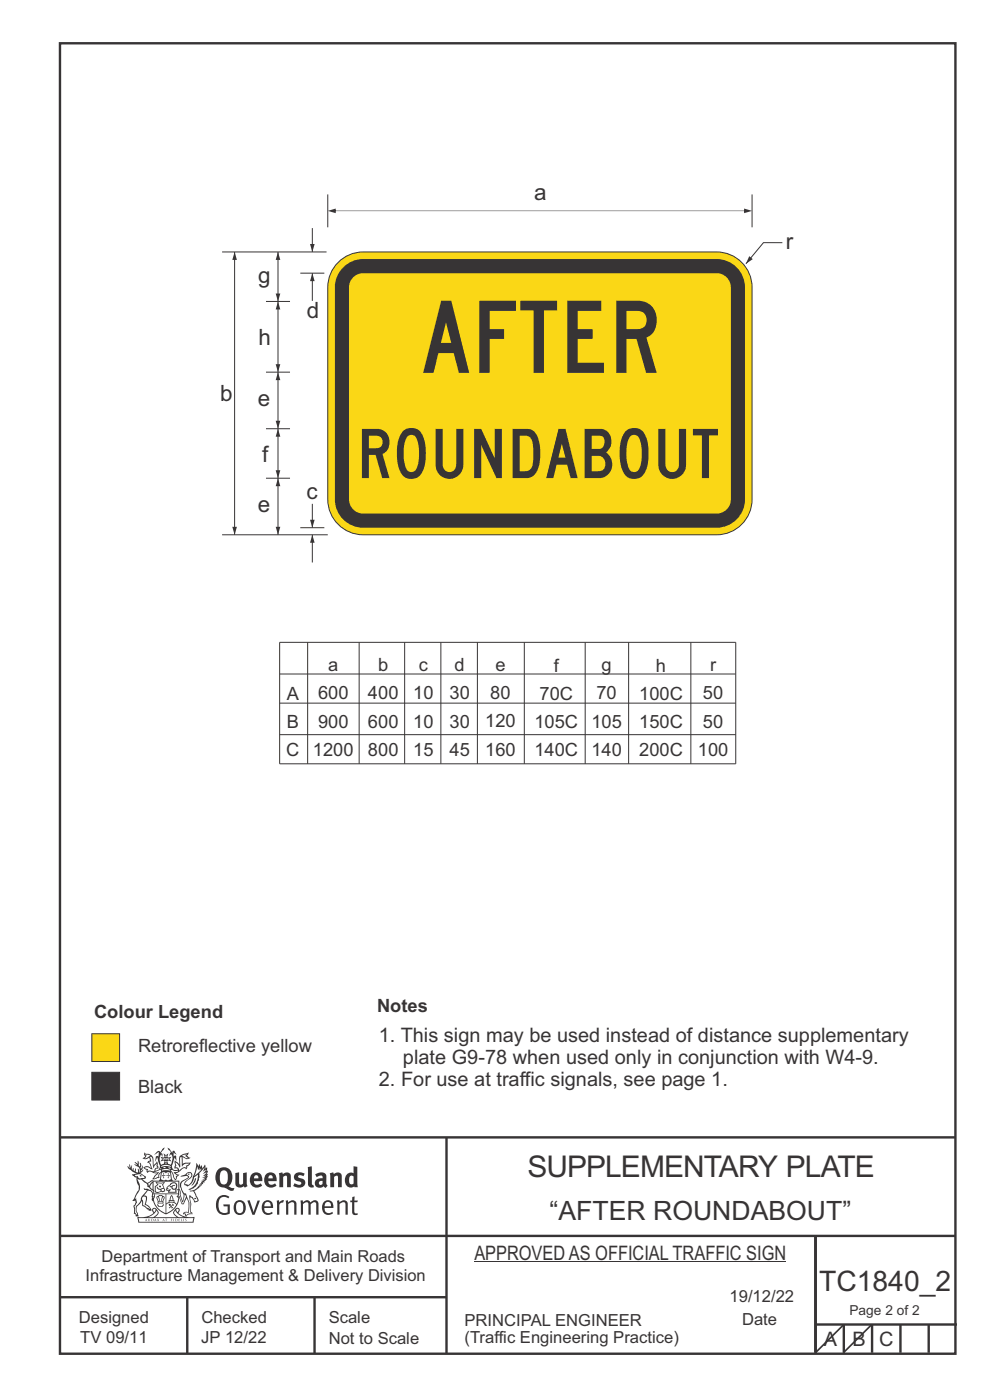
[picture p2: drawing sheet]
<svg xmlns="http://www.w3.org/2000/svg" width="210mm" height="297mm" viewBox="0 0 210 297" stroke-linecap="round" stroke-linejoin="round" font-family="sans-serif">
<g fill="none" stroke="#373435" stroke-width=".51">
<path d="M12.7 9.2h190v278h-190zM12.7 241.3h190M94.7 241.4v45.8M12.7 275.2h82M12.7 262.2h190.1M39.7 275.2v12M66.7 275.2v12M173 262.1v24.9M173 281h30M179 281v6M185 281v6M191 281v6"/>
<path d="M197 281v6"/>
</g>
<path d="M19.5 227.5h5.9v5.9h-5.9z" fill-rule="evenodd" fill="#373435" stroke="#373435" stroke-width=".21"/>
<path d="M19.5 219.3h5.9v5.9h-5.9z" fill-rule="evenodd" fill="#fad716" stroke="#373435" stroke-width=".21"/>
<path d="M179 281l-6 6M184.9 281l-6 6" fill="none" stroke="#373435" stroke-width=".35"/>
<g fill="#373435">
<path d="M47 248.4a2.55 2.55 0 0 0 0 2.7l.3 .2a.81 .81 0 0 0 1-1v-.5a1.04 1.04 0 0 0-1.1-1.5zM46.3 248.1a1.82 1.82 0 0 1 2.1-.2 1.82 1.82 0 0 1 .9 1.8 2.29 2.29 0 0 1-.8 2l.7 .3h.5l-.2 .6a2.87 2.87 0 0 1-2-.7 2.12 2.12 0 0 1-1.7-3.1z" fill-rule="evenodd"/>
<path d="M49.9 248.9l.8-.2v2a.46 .46 0 0 0 .3 .6 .46 .46 0 0 0 .6-.3v-2.1l.7-.2v2.4l.2 .5-.5 .3-.3-.3a1.02 1.02 0 0 1-1.2 .3 1.02 1.02 0 0 1-.6-1.1z" fill-rule="evenodd"/>
<path d="M54 249.5l-.1 .5h.9a.49 .49 0 0 0-.2-.6 .49 .49 0 0 0-.6 .1zM53.4 249.1a1.34 1.34 0 0 1 1.6-.2 1.34 1.34 0 0 1 .6 1.5v.2h-1.7a.77 .77 0 0 0 .5 .8 .77 .77 0 0 0 .9-.4l.3 .5a1.59 1.59 0 0 1-2 .2 1.59 1.59 0 0 1-.5-2.1z" fill-rule="evenodd"/>
<path d="M57 249.5l-.1 .5h1a.49 .49 0 0 0-.2-.6 .49 .49 0 0 0-.7 .1zM56.4 249.1a1.34 1.34 0 0 1 1.6-.2 1.34 1.34 0 0 1 .7 1.5v.2h-1.8a.77 .77 0 0 0 .5 .8 .77 .77 0 0 0 .9-.4l.4 .5a1.59 1.59 0 0 1-2.1 .2 1.59 1.59 0 0 1-.5-2.1z" fill-rule="evenodd"/>
<path d="M59.2 248.9l.7-.2 .1 .4a.95 .95 0 0 1 1-.3 .95 .95 0 0 1 .7 .8v2.3h-.8v-2.3a.46 .46 0 0 0-.8 .1v2.2h-.8z" fill-rule="evenodd"/>
<path d="M62.6 249.1a1.75 1.75 0 0 1 2-.1l-.2 .5-.6-.2a.43 .43 0 0 0-.6 .3l.4 .3a1.04 1.04 0 0 1 1.2 1.1 1.04 1.04 0 0 1-1.4 1l-1.2-.4 .3-.6 1 .4 .4-.4a.88 .88 0 0 0-1-.5l-.4-.2-.1-.4z" fill-rule="evenodd"/>
<path d="M65.3 247.6l.8-.2 .1 3.8 .3 .2 .1 .4a.88 .88 0 0 1-1 0 .88 .88 0 0 1-.3-1z" fill-rule="evenodd"/>
<path d="M67.8 250.6a.43 .43 0 0 0-.1 .7 .43 .43 0 0 0 .7-.1v-.7zM66.8 249.1a1.7 1.7 0 0 1 2.4 .1v1.9l.3 .4-.4 .5-.5-.4a1.03 1.03 0 0 1-1.7-.1 1.03 1.03 0 0 1 .8-1.5h.7v-.4a.8 .8 0 0 0-1.2 .1z" fill-rule="evenodd"/>
<path d="M70 248.9l.7-.2 .1 .4a.95 .95 0 0 1 1-.3 .95 .95 0 0 1 .7 .8v2.3h-.8v-2.3a.46 .46 0 0 0-.8 .1v2.2h-.8z" fill-rule="evenodd"/>
<path d="M74.3 249.5a1.48 1.48 0 0 0 0 1.7h.5l.2-.1v-1.5l-.3-.2zM75 247.4l.8 .1 .1 4.4h-.7l-.1-.2a1.26 1.26 0 0 1-1.4 0 1.26 1.26 0 0 1-.5-1.3 1.29 1.29 0 0 1 .4-1.4 1.29 1.29 0 0 1 1.4-.1z" fill-rule="evenodd"/>
<path d="M46.4 253.9a1.72 1.72 0 0 1 2.3 0l-.3 .3a1.24 1.24 0 0 0-1.4-.2 1.24 1.24 0 0 0-.6 1.4 1.49 1.49 0 0 0 1.2 1.9l.7-.1v-1.3h-.8l-.1-.4h1.3v1.9a1.93 1.93 0 0 1-2.2 0 1.93 1.93 0 0 1-.7-2.2l.2-.8z" fill-rule="evenodd"/>
<path d="M50.4 255.1a1.65 1.65 0 0 0 .2 2.2 .99 .99 0 0 0 1-1.4 .78 .78 0 0 0-.4-.8 .78 .78 0 0 0-.8 0zM50 254.9a1.33 1.33 0 0 1 1.6-.1 1.33 1.33 0 0 1 .5 1.4 1.31 1.31 0 0 1-1.3 1.6 1.31 1.31 0 0 1-1.2-1.6v-.6z" fill-rule="evenodd"/>
<path d="M52.5 254.7l.4-.1 .9 2.6 .8-2.5h.5l-1.1 3h-.5z" fill-rule="evenodd"/>
<path d="M56.3 255.2l-.2 .7h1.3a.7 .7 0 0 0-.3-.8 .7 .7 0 0 0-.8 .1zM55.9 255a1.22 1.22 0 0 1 1.5-.2 1.22 1.22 0 0 1 .5 1.5h-1.8a.93 .93 0 0 0 .5 1 .93 .93 0 0 0 1.1-.2l.2 .3a1.43 1.43 0 0 1-1.8 .1 1.43 1.43 0 0 1-.6-1.7z" fill-rule="evenodd"/>
<path d="M58.7 254.7l.4-.1 .1 .5 .4-.4 .6-.1-.2 .5a.66 .66 0 0 0-.8 .7v1.9h-.4z" fill-rule="evenodd"/>
<path d="M60.6 254.7l.4-.1 .1 .5a.94 .94 0 0 1 1-.5 .94 .94 0 0 1 .8 .8v2.3h-.5l-.1-2.5a.81 .81 0 0 0-1.2 .3v2.2h-.4z" fill-rule="evenodd"/>
<path d="M63.7 254.7l.5-.1 .1 .5 .4-.3a.78 .78 0 0 1 1.1 .3 .9 .9 0 0 1 1-.5 .9 .9 0 0 1 .8 .8v2.3h-.5l-.1-2.5a.67 .67 0 0 0-1.1 .3v2.2h-.5v-2.4l-.4-.3-.7 .4v2.3h-.5z" fill-rule="evenodd"/>
<path d="M69 255.2l-.1 .7h1.3a.7 .7 0 0 0-.3-.8 .7 .7 0 0 0-.9 .1zM68.7 255a1.22 1.22 0 0 1 1.5-.2 1.22 1.22 0 0 1 .5 1.5h-1.8a.93 .93 0 0 0 .4 1 .93 .93 0 0 0 1.2-.2l.1 .3a1.44 1.44 0 0 1-1.7 .1 1.44 1.44 0 0 1-.6-1.7z" fill-rule="evenodd"/>
<path d="M71.4 254.7l.5-.1 .1 .5a.94 .94 0 0 1 1-.5 .94 .94 0 0 1 .8 .8v2.3h-.5l-.1-2.5a.81 .81 0 0 0-1.2 .3v2.2h-.4z" fill-rule="evenodd"/>
<path d="M74.7 253.9l.5-.1v.9h.7l-.1 .3h-.6v2.2l.1 .2h.5l.1 .3a.75 .75 0 0 1-1.2-.6v-2.1h-.4v-.3h.4z" fill-rule="evenodd"/>
<path d="M30.8 244.9l1.1 .3-.9 .5h-.4l.6-.5zM31.8 245.4h.2a2.44 2.44 0 0 1 .4 1.9l.1 .5 .7-1-.1 .6 .3 .3a.57 .57 0 0 0-.6 .7l-1-.1-.5 .2 .2-.5-.8-.3 .7-.1 .9 .5 .1-.1-.6-1.3-.2-.2h.5zM30.7 244.4l-.1 .5 .2 .4-.6 .4a1.04 1.04 0 0 0 1.4-.1l.2 .6-.3 .1-.2 .4a.94 .94 0 0 1 .8 1.1l-.2-.1a1.16 1.16 0 0 0-1.5-.1l.3 .4 .4 .2 .1 .5 .2 .1 .1-.2a.94 .94 0 0 1 1.1 .2l.8 .1-1.2 1.2a1.13 1.13 0 0 0 1.2-.2l.4-.1-.1-.4 .5-.8a.83 .83 0 0 0-.6 1.1l-.3-.1-.7 .4 1.1-1.4-.5 .1-.5-.1 1.3-.5-.1-.1-.9 .4v-.3l.2-.2 .3 .1 .1-.3-.2-.4v-.6l-.1-.4-.7 1v-.7a1.42 1.42 0 0 0-1.6-1.8z" fill-rule="evenodd"/>
<path d="M38.5 245.2l.5-.2 .7-.1-.6 .3 .8 .5h-.3zM38.3 245.5l.2-.1 .1 2a1.69 1.69 0 0 1 1.6-.6l-.8 .5 .1 .5a1.1 1.1 0 0 0-1.5 .6l-.1-.5-.2-.2h-.5l.3-.4-.3-.7a1.42 1.42 0 0 1 .8 1.1l.2-.1zM37.1 246.2l.1 1-.2 .3 .1 .4h.5l.1 .2a.96 .96 0 0 1-1.1-.1l-.1 .1a1.06 1.06 0 0 0 1.3 .2v.1a.72 .72 0 0 1-1 .2l.3 .5 .6 .2-.4 .2-.1 .6-.2-.3-.4-1.1-.4-.4 .4 .9a1.54 1.54 0 0 0 .7 1.2l.2-.3a.58 .58 0 0 1 .4-.8l.2-.1h-.3l-.5-.3 .9-.5a.93 .93 0 0 1 1.2-.5v.2l.2-.2 .1-.5a.99 .99 0 0 0 .7-.8l-1.3 .1-.3 .2-.1-1.4 .9 .4 .9-.3h-.4l-.5-.4 .4-.7-.6 .2a1.46 1.46 0 0 0-1.4 2.1v.4l-.2-.4z" fill-rule="evenodd"/>
<path d="M35.6 248.9l.2 .1-.1 .3 .4 .1h-.4v.6l-.1-.6h-.3l.3-.1z" fill-rule="evenodd"/>
<path d="M34.6 248.9l.2 .1v.3l.3 .1h-.3l-.1 .6v-.6h-.4l.4-.1z" fill-rule="evenodd"/>
<path d="M34.3 248.8a.57 .57 0 0 1 .9 .2 .57 .57 0 0 1 .9-.2l.2 1.4h-.2a.57 .57 0 0 1-.9 0 .69 .69 0 0 1-1.1 0zM34.2 248.1l-.3 2.1-.2 .4h3l-.2-.4-.3-2.1h-.2v.2l-.8-.1-.8 .1v-.2z" fill-rule="evenodd"/>
<path d="M34.2 252.4a.3 .3 0 0 0 .6 0 .3 .3 0 0 0-.6 0zM33.3 250.9l.3 .3-.3 .4a.79 .79 0 0 0 0 1.3l.8-.2-.1-.3a.55 .55 0 0 1-.7-.6l.1-.1 .2 .3 .3 .2 .8-.2-.4-.7 .4-.4-.7 .2zM33 250.7l1.1 .2 .9-.2-.4 .6 .4 1.2a.56 .56 0 0 1-.8 .3l-.2 .1a.73 .73 0 0 1-.9 .1 .73 .73 0 0 1-.3-1v-.4l.6-.4z" fill-rule="evenodd"/>
<path d="M35.6 251.8l.7-.4a.58 .58 0 0 1 1-.1 .58 .58 0 0 1-.4 .9l-.3-.3a.43 .43 0 0 1 .6-.4 .57 .57 0 0 0-.8 .2l-.2-.1-.3 .1 .4 .2a.55 .55 0 0 0 .9 .4v.5h-1.3l.3-.4-.1-.1-.6 .1 .2-.3-.2-.1zM35.4 251.8l-.1 .2a.39 .39 0 0 0 .2 .6h.3l-.2 .4h1.9l-.1-.8a.86 .86 0 0 0-.1-1.3 .86 .86 0 0 0-1.3 .4z" fill-rule="evenodd"/>
<path d="M36 254.8h.8v.2h-.8zM36.4 253.8l.2 .8h-.4zM36.4 253.5l-.3 .5-.1 .6h-.2v.4l-.7 .4 .2 .1a1.48 1.48 0 0 1 2.1 .2l.2-.1-.6-.5v-.5h-.2l-.1-.6z" fill-rule="evenodd"/>
<path d="M35.8 255.4l.4 .1 .1 .3 .3-.2-.2-.2a.38 .38 0 0 1 .5 .5l-.2-.2-.3 .2 .3 .2-.3 .3-.1-.4-.4 .4-.1-.2 .4-.3-.1-.1-.2 .1z" fill-rule="evenodd"/>
<path d="M34.5 254h.2v.2l-.2 .6h-.2zM33.6 255.3h.9v.2a.55 .55 0 0 1-.8 .4v-.2l-.2-.1zM33.4 254h.2l.2 .8h-.2zM33.6 255l.8-.1 .1 .2h-.8zM33.8 253.7h.5l-.2 1.1h-.1zM33.3 253.8l-.1 .3 .3 1.1a.48 .48 0 0 0-.1 .6 .48 .48 0 0 0 .5 .2h.5a.49 .49 0 0 0 .2-.8l.3-1.1-.1-.3a1.42 1.42 0 0 0-1.5 0z" fill-rule="evenodd"/>
<path d="M33.7 251.5l.4 .1 .1 .3h-.3z" fill-rule="evenodd"/>
<path d="M41.3 250.1l.3-.2-.2 .8-.6 .8h-.2l.5-.7z" fill-rule="evenodd"/>
<path d="M39.7 249l.3-.2 .5 .2a.88 .88 0 0 1-.6 1.1 1.22 1.22 0 0 0-.8 1.3l.5 .2a.72 .72 0 0 0 .9-.4l.5-.8 .2-.6 .8-.6v.2a2.85 2.85 0 0 1-2 2.9l.1 .1a2.13 2.13 0 0 0 1.9-1.5v-.3a2.01 2.01 0 0 0 .3-1.7l1.1-1.3-.4 1 .7-.5-.7 1 .8-.4-.8 .8 .7-.2-.9 .6 .8-.1-.8 .4h.7l-.8 .3 .3 .2h-.4l.2 .3h-.4l.2 .3h-.4l.1 .2h-.1a2.16 2.16 0 0 1-2 1.1l.1 .2 .4-.1a.76 .76 0 0 1 .7 .8l.5 1.2-.6 .2a1.45 1.45 0 0 0-1.1-1.3l.2 1.8-.1 1.8 .4 .3a1.07 1.07 0 0 0-1.2 .4v-.3l-.5-.2a.87 .87 0 0 1 1.1-.1v-.7a4.4 4.4 0 0 0-.6-3.1l-.1-.3h-.2a2.16 2.16 0 0 1-.7-2.2l.3-.4 1.2-.7a.55 .55 0 0 0-.4-.8zM37.8 252.4a.76 .76 0 0 1 .3 1.1l.6 1.6 .4-1.7 .2 .1a.61 .61 0 0 1-.1 .9l-.3 .8-.2 .1-.7-1.6-.3 .1a1.18 1.18 0 0 0 .1-1.4zM41.8 247.5l.2 .7 .3-.5v.6l.4-.5a1.9 1.9 0 0 1-1.2 1.4l-.3 .3zM38.2 249.6l1.4-.2 .2 .2v.3l-.5 .2a1.26 1.26 0 0 0-.9 1.9l.2 .7a1.84 1.84 0 0 1 .1 2.1l-.4-1.4a.96 .96 0 0 0-.4-1.2l-.4 .2a.78 .78 0 0 1 0 1.3l.1 .3h.4l.4 1.1a.38 .38 0 0 0 .2 .4 .38 .38 0 0 0 .4-.1l.6-1.2a2.94 2.94 0 0 1 .4 2.5l-.1 .4h-.8l-.3 .4v.2l.4-.1 .1 .4 .2 .1a1.02 1.02 0 0 1 1.3-.5v-.4l-.3-.1 .1-1.8-.3-1.3h.1a1.14 1.14 0 0 1 .8 1 .63 .63 0 0 0 .8-.2 .63 .63 0 0 0-.2-.9l-.6-1.2 .9-.6 .2-.4h.3l-.1-.2h.4l-.1-.3h.3l-.1-.3 .5-.1-.2-.2 .6-.4v-.2h-.2l.4-.5h-.3l.3-.5-.4 .1 .4-.5v-.3l-.3 .2 .2-.7-.1-.2-.4 .3v-.8l-.6 .8-.2-.8-.2 .5-.3-.7-.1 .6-.5-.8-.1 1.4-.6 1.8a1.81 1.81 0 0 1-1 1.5l-.6-.2a1.75 1.75 0 0 1 1.1-1.2 .75 .75 0 0 0 .1-1.3 .75 .75 0 0 0-1.2 .4z" fill-rule="evenodd"/>
<path d="M41.2 254.1h.3l.2 .2-.4 .1z" fill-rule="evenodd"/>
<path d="M29.4 258.4h11.6l-.1 .8h-11.4zM31.3 258.2l.5-.1a2.48 2.48 0 0 0 1.4-1.3l.3 .5-.5 .6-.5 .3zM32.5 256.6l.3-.2 .2 .1-.3 .7zM37.2 256.8a2.65 2.65 0 0 0 1.8 1.4h-1.1l-.5-.3-.5-.6zM37.4 256.5l.2-.1 .3 .2-.3 .6zM29.2 258.2l.1 1.2h11.8l.2-1.1-.2-.1a4.1 4.1 0 0 1-3.3-.9l.3-.4-.1-.6a1.06 1.06 0 0 0-1.3 1l.2 .4 .6 .5h-4.7l.3-.1a.84 .84 0 0 0 .6-.8 .84 .84 0 0 0-.5-.8l-.3-.2h-.5l-.1 .6 .3 .4a4.2 4.2 0 0 1-3.4 .9z" fill-rule="evenodd"/>
<path d="M31 258.7l.1 .2h-.2zM31 258.5l-.3 .6 .4-.2 .2 .2z" fill-rule="evenodd"/>
<path d="M31.3 258.6h.3v.4a.25 .25 0 0 0 .2-.1 .25 .25 0 0 0-.1-.3h.1a.29 .29 0 0 1 0 .4 .29 .29 0 0 1-.4 0 .29 .29 0 0 1 0-.4z" fill-rule="evenodd"/>
<path d="M32.2 258.6a.22 .22 0 0 1 .3 .2 .22 .22 0 0 1-.3 .2zM32 258.6l.1 .4a.33 .33 0 0 0 .4 0 .33 .33 0 0 0 0-.4 .33 .33 0 0 0-.5 0z" fill-rule="evenodd"/>
<path d="M32.9 258.7l.1 .2h-.2zM32.9 258.5l-.2 .6 .3-.2 .2 .2z" fill-rule="evenodd"/>
<path d="M33.3 258.6h.2l.1 .1 .2-.1-.2 .2 .2 .3-.3-.3-.1 .3h-.1l.2-.3z" fill-rule="evenodd"/>
<path d="M34.7 258.7l.1 .2h-.2zM34.7 258.5l-.3 .6 .4-.2 .2 .2z" fill-rule="evenodd"/>
<path d="M35 258.5h.5l-.2 .1v.5h-.2l.1-.5z" fill-rule="evenodd"/>
<path d="M36.2 258.6l.3-.1-.1 .1v.2h.1h-.1v.3h-.2z" fill-rule="evenodd"/>
<path d="M36.7 258.6h.2v.5h-.2z" fill-rule="evenodd"/>
<path d="M37.3 258.6a.22 .22 0 0 1 .3 .2 .22 .22 0 0 1-.3 .2zM37.1 258.6v.4a.33 .33 0 0 0 .5 0 .33 .33 0 0 0 0-.4 .33 .33 0 0 0-.5 0z" fill-rule="evenodd"/>
<path d="M37.8 258.6l.4-.1-.2 .1v.2h.1h-.1v.2l.2 .1h-.4z" fill-rule="evenodd"/>
<path d="M38.4 258.6h.2l-.1 .4 .2 .1h-.3z" fill-rule="evenodd"/>
<path d="M38.9 258.6h.2v.5h-.2z" fill-rule="evenodd"/>
<path d="M39.3 258.6h.2h-.1l.2 .3-.2 .2-.1-.1v-.1l.2 .1z" fill-rule="evenodd"/>
<path d="M34.2 247.4a1.51 1.51 0 0 1 2 .2 2.67 2.67 0 0 0-2.1 0zM35.7 247.6l.4 .1 .1 .3-.4-.1zM34.6 247.6h.5l.1 .2h-.4zM34 247.8l.3 .2h-.3zM34.9 246.9l.3-.2 .3 .2zM34.9 245.6l.2 .1v.3h-.2zM35 245.1l.2 .2 .2-.2-.1 .3h-.2zM35.1 246.3h.2l.1 .4-.2-.2-.2 .2zM35.3 245.7l.2-.1v.4h-.2zM34.4 245.7h.3l.1 .3-.4 .1 .2-.2zM35.7 245.7h.3l-.2 .2 .2 .2-.4-.1zM32.7 244.9l1-.5-.1 1-.2-.2-.3 .2-.3 1.1 .5-1 .3 .9a1.84 1.84 0 0 1 .2 1.7l.4 .1a2.48 2.48 0 0 1 2.2 0l.2-.2-.2-.7 .7-1.8 .4 .7-.2-1-.2-.1-.2 .3v-.9l.6 .4-.6-.8-.3 .1-.1 .4-.5-.9-.5-.3 .2 .5 .6 .5-.5 .8 .4-.4a2.06 2.06 0 0 1 0 2.3l-.5-.2-.2-.6 .1-.1 .8 .2-.4-.5 .4-.5-.7 .2-.2-.2 .2-.7-.5 .4-.5-.4 .2 .7-.2 .2-.7-.2 .4 .5-.4 .5 .8-.2 .1 .1-.2 .6-.5 .2a2.02 2.02 0 0 1 0-2.2l.3 .5-.1-.7-.3-.1 .8-1.2-.4 .3-.5 .8-.2-.3a.8 .8 0 0 0-.8 .5z" fill-rule="evenodd"/>
<path d="M29.2 250.1l.3 .1a.61 .61 0 0 1 .8 .4l.3 .2a.8 .8 0 0 1 .6 1l.4 .1 .5 .5a1 1 0 0 1 .5 1.1l-.1 .7v-.5h-.1a.96 .96 0 0 0-.8-1.3l-.2-.2h-.7l-.1-.1-.1 .1 .1 .3h.6l-1.2 1.3-.2 1-.4 .6a1.33 1.33 0 0 0-.5 1.8l.2 .5a1.26 1.26 0 0 1-.5-1.5l-.1-.3a1.56 1.56 0 0 0 .4-1.7l-.3 .2 .2-.5a3.2 3.2 0 0 0 .7-3zM30.4 253.9h.4a2.06 2.06 0 0 1-.1 1.6l.7 .5 .4 .4-.6-.1-.8-.6-.1-.9a.51 .51 0 0 1 .1-.9zM28.6 249.3a1.52 1.52 0 0 1 2.1 .5l-1.1 .2-.2-.1-.1-.4h-.5zM27.5 247v.8l-.3-.4h-.1a3.1 3.1 0 0 0 1.9 1.6l-1 .1 .5 .6 .5 .1 .1 1.1a1.84 1.84 0 0 1-.3 2.5l-.4 .9-.3 .4 .2 .1 .4-.1 .1 .4-.2 .5-.3 .2 .1 1.7h.2l.3 .5 .1 .1 .4-.1-.1-.5a1.3 1.3 0 0 1-.1-1.7l.9-1 .1 1.1 .6 .2 .5 .5 .1-.1 .2 .3h.5a1.85 1.85 0 0 0-1.2-1.4l.1-.3a1.39 1.39 0 0 0 0-1.4l-.5-.1 .5-.5a.66 .66 0 0 1 .9-.4 .66 .66 0 0 1 .3 .9l-.1 .4 .2-.1v.2l-.1 .3 .2 .5 .1-.3a2.24 2.24 0 0 0 .1-2.2 .73 .73 0 0 1-.7-.7 .73 .73 0 0 1 .6-.7v-.2a.94 .94 0 0 0-.9 .8 .48 .48 0 0 1-.1-.6 .48 .48 0 0 1 .5-.2l.5-.3a.51 .51 0 0 0-.8 .2l-.5 .2-1-.8h.6l.2-.5-1.2-.7 .5-.5v-.3l-.5 .4 .1-.2a.69 .69 0 0 0 .2-1v.4l-.2 .3v-1.1l-.3-.2 .1 .6-.1 .2-.4-1.3v.7l-.6-.4 .5 .7-.6-.2 .3 .3a1 1 0 0 1 .7 1.4l-.2-.8v.9l-.5-.2v-.8l-.2 .7-.2-.1-.1-.6-.2 .4-.2-.2 .1-.7-.2 .5z" fill-rule="evenodd"/>
<path d="M29.6 249.4l.2-.1 .3 .2z" fill-rule="evenodd"/>
<path d="M32.4 250.5h5.6v2l-.2-.1v-1.7h-5.2v2.5h5.2v-.8l.1 .2-.1 1.1v-.3h-2.5v4a4.1 4.1 0 0 0 2.6-3.6l.1-.1a4 4 0 0 1-2.8 3.9 4.2 4.2 0 0 1-2.8-4.7l.1 1.2 .1-.1a3.8 3.8 0 0 0 2.5 3.4v-4h-2.5l-.2-.9z" fill-rule="evenodd"/>
<circle cx="40" cy="249.1" r=".17"/>
</g>
<path d="M100.6 267.7h66.2" fill="none" stroke="#373435" stroke-width=".21"/>
<path d="M71.4 56a7.5 7.5 0 0 1 5.6-2.5h75a7.5 7.5 0 0 1 7.5 7.5v45a7.5 7.5 0 0 1-7.5 7.5h-75a7.5 7.5 0 0 1-7.5-7.5v-45a7.5 7.5 0 0 1 1.9-5z" fill-rule="evenodd" fill="#fad716" stroke="#373435" stroke-width=".21"/>
<path d="M72.8 56.7a6 6 0 0 1 4.2-1.7h75a6 6 0 0 1 6 6v45a6 6 0 0 1-6 6h-75a6 6 0 0 1-6-6v-45a6 6 0 0 1 1.8-4.3z" fill-rule="evenodd" fill="#373435"/>
<path d="M75.2 58.6l1.1-.6h.7h75a3 3 0 0 1 3 3v45a3 3 0 0 1-3 3h-75a3 3 0 0 1-3-3v-45a3 3 0 0 1 1.2-2.4z" fill-rule="evenodd" fill="#fad716"/>
<path d="M157.8 44.2l1.7 .5-1.7 .5zM71.1 44.7l86.9 .1zM69.5 44.7l1.7-.5v1z" fill="#373435"/>
<path d="M66.3 58v5.8M159.5 41.2v7M47.1 113.5h22.4" fill="none" stroke="#373435" stroke-width=".21"/>
<path d="M66.3 58l.4 1.6h-.9z" fill="#373435"/>
<path d="M47.1 53.5h22.2M63.7 58h5.1M66.3 48.4v5.1M69.5 41.2v7" fill="none" stroke="#373435" stroke-width=".21"/>
<path d="M65.8 51.8h.9l-.4 1.7z" fill="#373435"/>
<path d="M63.7 112h5.1M66.3 106.9v5.1" fill="none" stroke="#373435" stroke-width=".21"/>
<path d="M65.8 110.3h.9l-.4 1.7z" fill="#373435"/>
<path d="M66.3 113.5v5.8" fill="none" stroke="#373435" stroke-width=".21"/>
<path d="M66.3 113.5l.4 1.6h-.9z" fill="#373435"/>
<path d="M49.8 53.5v60" fill="none" stroke="#373435" stroke-width=".21"/>
<g fill="#373435">
<path d="M49.8 53.5l.5 1.6h-1z"/>
<path d="M49.3 111.8h1l-.5 1.7z"/>
</g>
<path d="M166 51.5h-4.1l-3.7 4.5" fill="none" stroke="#373435" stroke-width=".21"/>
<path d="M158.9 54.3l.8 .7-1.5 1z" fill="#373435"/>
<path d="M59 64v15M56.4 101.5h5.1" fill="none" stroke="#373435" stroke-width=".21"/>
<g fill="#373435">
<path d="M59 64l.5 1.7h-1z"/>
<path d="M58.5 77.3h1l-.5 1.7z"/>
</g>
<path d="M59 53.5v10.5" fill="none" stroke="#373435" stroke-width=".21"/>
<g fill="#373435">
<path d="M59 53.5l.5 1.6h-1z"/>
<path d="M58.5 62.3h1l-.5 1.7z"/>
</g>
<path d="M59 101.5v12" fill="none" stroke="#373435" stroke-width=".21"/>
<g fill="#373435">
<path d="M58.5 111.8h1l-.5 1.7z"/>
<path d="M59 101.5l.5 1.6h-1z"/>
</g>
<path d="M56.4 91h5.1M59 91v10.5" fill="none" stroke="#373435" stroke-width=".21"/>
<g fill="#373435">
<path d="M59 91l.5 1.6h-1z"/>
<path d="M58.5 99.8h1l-.5 1.7z"/>
</g>
<path d="M56.4 79h5.1M56.4 64h5.1M59 79v12" fill="none" stroke="#373435" stroke-width=".21"/>
<g fill="#373435">
<path d="M58.5 89.3h1l-.5 1.7z"/>
<path d="M59 79l.5 1.6h-1z"/>
</g>
<g fill="none" stroke="#373435" stroke-width=".21">
<path d="M59.3 136.3h96.8v25.7h-96.8zM65.3 136.3v25.7M76.2 136.3v25.7M85.8 136.3v25.7M93.5 136.3v25.7M101.3 136.3v25.7M111.2 136.3v25.7M124.1 136.3v25.7M133.3 136.3v25.7M146.5 136.3v25.7M59.3 143h96.7M59.3 149.2h96.8"/>
<path d="M59.3 155.9h96.8"/>
</g>
<text font-size="21.2" fill="#373435" x="89.3" y="79.1">AFTER</text>
<text font-size="14.5" fill="#373435" x="75.6" y="101.4">ROUNDABOUT</text>
<text font-size="6.3" fill="#373435" x="111.9" y="249.8">SUPPLEMENTARY PLATE</text>
<text font-size="6" fill="#373435" x="173.8" y="274">TC1840_2</text>
<text font-size="5.6" fill="#373435" x="116.6" y="258.7">“AFTER ROUNDABOUT”</text>
<g font-size="4.8" fill="#373435">
<text x="113.3" y="42.5">a</text>
<text x="166.7" y="52.7">r</text>
<text x="54.8" y="59.9">g</text>
<text x="65.1" y="67.4">d</text>
<text x="54.8" y="73.2">h</text>
<text x="46.7" y="85.1">b</text>
<text x="54.7" y="86.2">e</text>
<text x="55.6" y="97.9">f</text>
<text x="65" y="105.9">c</text>
<text x="54.7" y="108.7">e</text>
</g>
<g font-size="4.2" fill="#373435">
<text x="80.4" y="221">1. This sign may be used instead of distance supplementary</text>
<text x="85.5" y="225.7">plate G9-78 when used only in conjunction with W4-9.</text>
<text x="80.4" y="230.5">2. For use at traffic signals, see page 1.</text>
<text x="100.6" y="267.2">APPROVED AS OFFICIAL TRAFFIC SIGN</text>
<text x="174.7" y="285.6">A</text>
<text x="180.8" y="285.6">B</text>
<text x="186.5" y="285.6">C</text>
</g>
<g font-size="3.9" fill="#373435">
<text x="69.6" y="142.4">a</text>
<text x="80.2" y="142.4">b</text>
<text x="88.9" y="142.4">c</text>
<text x="96.4" y="142.4">d</text>
<text x="105.1" y="142.4">e</text>
<text x="117.5" y="142.5">f</text>
<text x="127.6" y="142.4">g</text>
<text x="139.1" y="142.5">h</text>
<text x="150.6" y="142.4">r</text>
<text x="60.8" y="148.4">A</text>
<text x="67.5" y="148.4">600</text>
<text x="78.1" y="148.4">400</text>
<text x="87.7" y="148.4">10</text>
<text x="95.4" y="148.4">30</text>
<text x="104" y="148.3">80</text>
<text x="114.4" y="148.4">70C</text>
<text x="126.5" y="148.4">70</text>
<text x="135.6" y="148.4">100C</text>
<text x="149.1" y="148.4">50</text>
<text x="60.8" y="154.4">B</text>
<text x="67.5" y="154.4">900</text>
<text x="78.1" y="154.4">600</text>
<text x="87.7" y="154.4">10</text>
<text x="95.4" y="154.4">30</text>
<text x="102.9" y="154.3">120</text>
<text x="113.4" y="154.4">105C</text>
<text x="125.4" y="154.4">105</text>
<text x="135.6" y="154.4">150C</text>
<text x="149.1" y="154.4">50</text>
<text x="60.7" y="160.4">C</text>
<text x="66.4" y="160.3">1200</text>
<text x="78.1" y="160.3">800</text>
<text x="87.7" y="160.3">15</text>
<text x="95.4" y="160.3">45</text>
<text x="102.9" y="160.3">160</text>
<text x="113.4" y="160.4">140C</text>
<text x="125.4" y="160.3">140</text>
<text x="135.6" y="160.4">200C</text>
<text x="148" y="160.3">100</text>
<text x="80" y="214.7">Notes</text>
<text x="20" y="216">Colour Legend</text>
<text x="29.3" y="223.3">Retroreflective yellow</text>
<text x="29.3" y="231.8">Black</text>
</g>
<g font-size="3.5" fill="#373435">
<text x="21.6" y="267.8">Department of Transport and Main Roads</text>
<text x="18.2" y="271.8">Infrastructure Management &amp; Delivery Division</text>
<text x="16.7" y="280.6">Designed</text>
<text x="42.7" y="280.6">Checked</text>
<text x="69.7" y="280.6">Scale</text>
<text x="98.5" y="281.3">PRINCIPAL ENGINEER</text>
<text x="154.7" y="276.1">19/12/22</text>
<text x="157.4" y="281.2">Date</text>
<text x="17" y="284.8">TV 09/11</text>
<text x="42.7" y="284.8">JP 12/22</text>
<text x="69.7" y="285.2">Not to Scale</text>
<text x="98.5" y="284.8">(Traffic Engineering Practice)</text>
</g>
<text font-size="2.9" fill="#373435" x="180.2" y="278.9">Page 2 of 2</text>
</svg>
